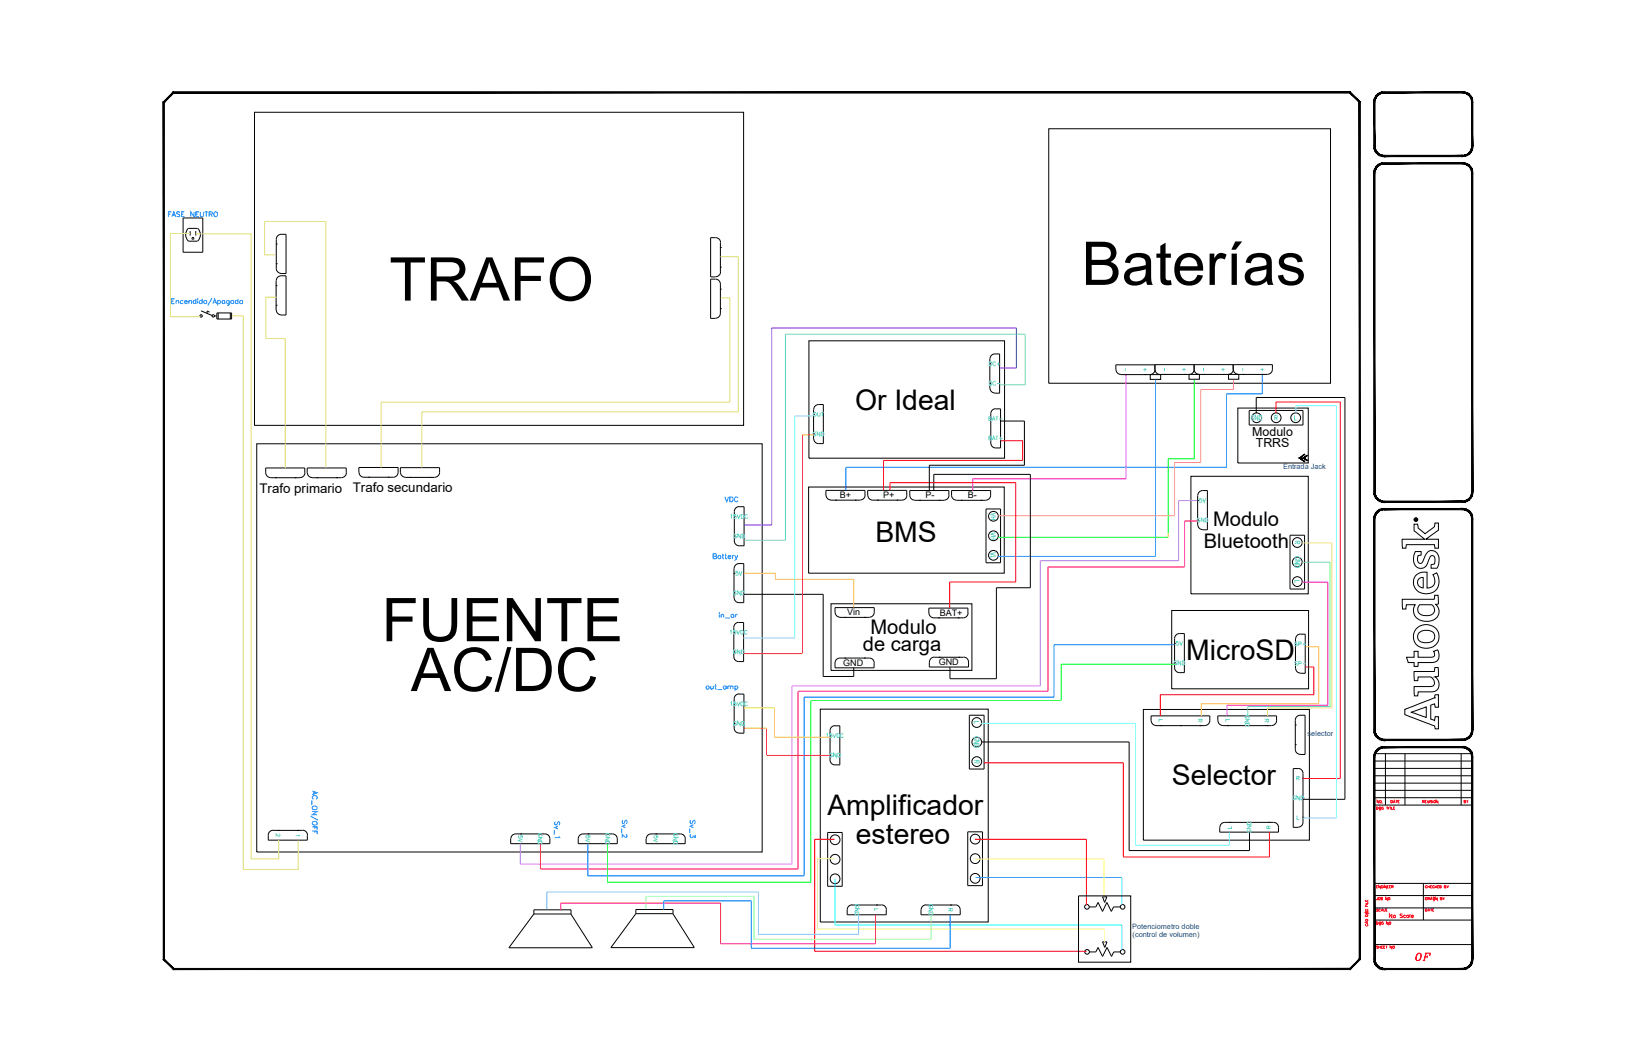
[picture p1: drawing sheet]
<svg xmlns="http://www.w3.org/2000/svg" width="432mm" height="279mm" viewBox="0 0 432 279" stroke-linecap="round" stroke-linejoin="round" font-family="sans-serif">
<!-- layer: TITLE -->
<g fill="#000" stroke="#000" stroke-width=".26">
<path d="M363.2 38.7h.4l-.3 .5zM363.6 38.7l-.3 .5h.3zM363.3 39.2h.3l-.1 .6zM363.6 39.2l-.1 .6 .3-.1zM363.5 39.8l.3-.1 .1 .6zM363.8 39.7l.1 .6 .2-.1zM363.9 40.3l.2-.1 .2 .6zM364.1 40.2l.2 .6 .2-.2zM364.5 40.6l.3 .5-.5-.3zM364.5 40.6l.3 .5 .1-.2zM364.9 40.9l.5 .4-.6-.2zM364.9 40.9l.5 .4 .1-.3zM365.5 41l.5 .4-.6-.1zM365.5 41l.5 .4v-.3z"/>
<path d="M363.2 27l.4 11.7v-11.7zM363.2 27l.4 11.7h-.4z"/>
<path d="M365.4 24.3h.6v.3zM365.4 24.3l.1 .3h.5zM364.8 24.6l.6-.3 .1 .3zM364.8 24.6l.1 .2 .6-.2zM364.3 24.8l.5-.2 .1 .2zM364.3 24.8l.2 .3 .4-.3zM364.3 24.8l.2 .3-.6 .2zM363.9 25.3l.2 .2 .4-.4zM363.9 25.3l.2 .2-.6 .3zM363.5 25.8l.3 .2 .3-.5zM363.5 25.8l.3 .2-.5 .4zM363.3 26.4l.3 .1 .2-.5zM363.3 26.4l.3 .1-.4 .5zM363.6 26.5l-.4 .5h.4z"/>
<path d="M366 24.6h20.7v-.3zM366 24.3h20.7l-20.7 .3z"/>
<path d="M389.4 26.4l.1 .6h-.4zM389.1 26.5v.5l.3-.6zM389.2 25.8l.2 .6-.3 .1zM388.9 26l.2 .5 .1-.7zM388.9 25.3l.3 .5-.3 .2zM388.6 25.5l.3 .5v-.7zM388.4 24.8l.5 .5-.3 .2zM388.4 24.8l-.2 .3 .4 .4zM387.9 24.6l.5 .2-.2 .3zM387.9 24.6l-.1 .2 .4 .3zM387.3 24.3l.6 .3-.1 .2zM387.3 24.3v.3l.5 .2zM386.7 24.3h.6v.3zM386.7 24.3v.3h.6z"/>
<path d="M389.1 27l.4 11.7v-11.7zM389.1 27l.4 11.7h-.4z"/>
<path d="M363.2 45.8l.4 84.2v-84.2zM363.2 45.8l.4 84.2h-.4z"/>
<path d="M365.4 43.1l.6-.1v.3zM365.4 43.1l.1 .3 .5-.1zM364.8 43.3l.6-.2 .1 .3zM364.8 43.3l.1 .3 .6-.2zM364.3 43.6l.5-.3 .1 .3zM364.3 43.6l.2 .3 .4-.3zM364.3 43.6l.2 .3-.6 .2zM363.9 44.1l.2 .1 .4-.3zM363.9 44.1l.2 .1-.6 .4zM363.5 44.6l.3 .1 .3-.5zM363.5 44.6l.3 .1-.5 .5zM363.3 45.2h.3l.2-.5zM363.3 45.2h.3l-.4 .6zM363.6 45.2l-.4 .6h.4z"/>
<path d="M386.7 41.1l.6 .2-.6 .1zM386.7 41.1l.6 .2v-.3zM387.3 41l.6 .1-.6 .2zM387.3 41l.6 .1-.1-.2zM387.8 40.9l.6-.1-.5 .3zM387.8 40.9l.6-.1-.2-.2zM388.2 40.6l.7-.3-.5 .5zM388.2 40.6l.7-.3-.3-.1zM388.6 40.2l.6-.4-.3 .5zM388.9 39.7l-.3 .5 .6-.4zM388.9 39.7l.5-.5-.2 .6zM389.1 39.2l-.2 .5 .5-.5zM389.5 38.7l-.1 .5h-.3zM389.1 38.7v.5l.4-.5z"/>
<path d="M366 43.3h20.7v-.3zM366 43h20.7l-20.7 .3z"/>
<path d="M366 41.4h20.7v-.3zM366 41.1h20.7l-20.7 .3z"/>
<path d="M389.4 45.2l.1 .6h-.4zM389.1 45.2v.6l.3-.6zM389.2 44.6l.2 .6h-.3zM388.9 44.7l.2 .5 .1-.6zM388.9 44.1l.3 .5-.3 .1zM388.6 44.2l.3 .5v-.6zM388.4 43.6l.5 .5-.3 .1zM388.4 43.6l-.2 .3 .4 .3zM387.9 43.3l.5 .3-.2 .3zM387.9 43.3l-.1 .3 .4 .3zM387.3 43.1l.6 .2-.1 .3zM387.3 43.1v.3l.5 .2zM386.7 43l.6 .1v.3zM386.7 43v.3l.6 .1z"/>
<path d="M389.1 45.8l.4 84.2v-84.2zM389.1 45.8l.4 84.2h-.4z"/>
<path d="M363.2 130h.4l-.3 .6zM363.6 130l-.3 .6h.3zM363.3 130.6h.3l-.1 .6zM363.6 130.6l-.1 .6 .3-.1zM363.5 131.2l.3-.1 .1 .6zM363.8 131.1l.1 .6 .2-.1zM363.9 131.7l.2-.1 .2 .6zM364.1 131.6l.2 .6 .2-.2zM364.5 132l.3 .5-.5-.3zM364.5 132l.3 .5 .1-.3zM364.9 132.2l.5 .5-.6-.2zM364.9 132.2l.5 .5 .1-.3zM365.5 132.4l.5 .4-.6-.1zM365.5 132.4l.5 .4v-.3z"/>
<path d="M363.2 137.2l.4 55.8v-55.8zM363.2 137.2l.4 55.8h-.4z"/>
<path d="M365.4 134.5l.6-.1v.3zM365.4 134.5l.1 .3 .5-.1zM364.8 134.7l.6-.2 .1 .3zM364.8 134.7l.1 .3 .6-.2zM364.3 135l.5-.3 .1 .3zM364.3 135l.2 .3 .4-.3zM363.9 135.4l.4-.4 .2 .3zM363.9 135.4l.2 .2 .4-.3zM363.9 135.4l.2 .2-.6 .4zM363.5 136l.3 .1 .3-.5zM363.5 136l.3 .1-.5 .4zM363.3 136.5l.3 .1 .2-.5zM363.3 136.5l.3 .1-.4 .6zM363.6 136.6l-.4 .6h.4z"/>
<path d="M366 134.4v.3l20.7-.3zM366 134.7l20.7-.3v.3z"/>
<path d="M366 132.5v.3l20.7-.3zM366 132.8l20.7-.3v.3z"/>
<path d="M386.7 132.5l.6 .2-.6 .1zM386.7 132.5l.6 .2v-.3zM387.3 132.4l.6 .1-.6 .2zM387.3 132.4l.6 .1-.1-.3zM387.8 132.2h.6l-.5 .3zM387.8 132.2h.6l-.2-.2zM388.2 132l.7-.3-.5 .5zM388.2 132l.7-.3-.3-.1zM388.6 131.6l.6-.4-.3 .5zM388.9 131.1l-.3 .5 .6-.4zM388.9 131.1l.5-.5-.2 .6zM389.1 130.6l-.2 .5 .5-.5zM389.5 130l-.1 .6h-.3zM389.1 130v.6l.4-.6z"/>
<path d="M389.4 136.5l.1 .7h-.4zM389.1 136.6v.6l.3-.7zM389.2 136l.2 .5-.3 .1zM388.9 136.1l.2 .5 .1-.6zM388.9 135.4l.3 .6-.3 .1zM388.6 135.6l.3 .5v-.7zM388.4 135l.5 .4-.3 .2zM388.4 135l-.2 .3 .4 .3zM387.9 134.7l.5 .3-.2 .3zM387.9 134.7l-.1 .3 .4 .3zM387.3 134.5l.6 .2-.1 .3zM387.3 134.5v.3l.5 .2zM386.7 134.4l.6 .1v.3zM386.7 134.4v.3l.6 .1z"/>
<path d="M389.1 137.2l.4 55.8v-55.8zM389.1 137.2l.4 55.8h-.4z"/>
<path d="M363.2 193h.4l-.3 .6zM363.6 193l-.3 .6 .3-.1zM363.3 193.6l.3-.1-.1 .7zM363.6 193.5l-.1 .7 .3-.2zM363.5 194.2l.3-.2 .1 .7zM363.8 194l.1 .7 .2-.2zM363.9 194.7l.2-.2 .2 .6zM364.1 194.5l.2 .6 .2-.2zM364.5 194.9l.3 .6-.5-.4zM364.5 194.9l.3 .6 .1-.3zM364.9 195.2l.5 .5-.6-.2zM364.9 195.2l.5 .5 .1-.4zM365.5 195.3l.5 .4h-.6zM365.5 195.3l.5 .4v-.3z"/>
<path d="M365.4 197.4h.6v.3zM365.4 197.4l.1 .3h.5zM364.8 197.6l.6-.2 .1 .3zM364.8 197.6l.1 .3 .6-.2zM364.3 198l.5-.4 .1 .3zM364.3 198l.2 .2 .4-.3zM363.9 198.4l.4-.4 .2 .2zM363.9 198.4l.2 .2 .4-.4zM363.9 198.4l.2 .2-.6 .3zM363.5 198.9l.3 .2 .3-.5zM363.5 198.9l.3 .2-.5 .4zM363.3 199.5l.3 .1 .2-.5zM363.3 199.5l.3 .1-.4 .5zM363.6 199.6l-.4 .5h.4z"/>
<path d="M366 197.4v.3l20.7-.3zM366 197.7l20.7-.3v.3z"/>
<path d="M366 195.4v.3l20.7-.3zM366 195.7l20.7-.3v.3z"/>
<path d="M386.7 195.4l.6 .3h-.6zM386.7 195.4l.6 .3v-.4zM387.3 195.3l.6 .2-.6 .2zM387.3 195.3l.6 .2-.1-.3zM387.8 195.2l.6-.1-.5 .4zM387.8 195.2l.6-.1-.2-.2zM388.2 194.9l.7-.2-.5 .4zM388.2 194.9l.7-.2-.3-.2zM388.6 194.5l.6-.3-.3 .5zM388.9 194l-.3 .5 .6-.3zM388.9 194l.5-.4-.2 .6zM389.1 193.5l-.2 .5 .5-.4zM389.5 193l-.1 .6-.3-.1zM389.1 193v.5l.4-.5z"/>
<path d="M363.2 200.1l.4 53.4v-53.4zM363.2 200.1l.4 53.4h-.4z"/>
<path d="M389.4 199.5l.1 .6h-.4zM389.1 199.6v.5l.3-.6zM389.2 198.9l.2 .6-.3 .1zM388.9 199.1l.2 .5 .1-.7zM388.9 198.4l.3 .5-.3 .2zM388.6 198.6l.3 .5v-.7zM388.4 198l.5 .4-.3 .2zM388.4 198l-.2 .2 .4 .4zM387.9 197.6l.5 .4-.2 .2zM387.9 197.6l-.1 .3 .4 .3zM387.3 197.4l.6 .2-.1 .3zM387.3 197.4v.3l.5 .2zM386.7 197.4h.6v.3zM386.7 197.4v.3h.6z"/>
<path d="M389.1 200.1l.4 53.4v-53.4zM389.1 200.1l.4 53.4h-.4z"/>
<path d="M359.4 27.1v226.4l.3 .1zM359.4 27.1l.3-.2v226.7zM356.9 24.6l2.5 2.5 .3-.2zM357 24.3l2.7 2.6-2.8-2.3zM46 24.6h310.9l.1-.3zM45.8 24.3h311.2l-311 .3zM45.8 24.3l-2.3 2.8 2.5-2.5zM45.8 24.3l-2.3 2.8-.3-.2zM43.2 26.9l.3 226.6v-226.4zM43.2 26.9l.3 226.6-.3 .1zM43.2 253.6l2.8 2.4-2.5-2.5zM43.2 253.6l2.8 2.4-.2 .3zM46 256l-.2 .3 311.1-.3zM45.8 256.3l311.1-.3 .1 .3zM356.9 256l.1 .3 2.4-2.8zM359.4 253.5l.3 .1-2.7 2.7z"/>
<path d="M363.2 253.5h.4l-.3 .7zM363.6 253.5l-.3 .7 .3-.1zM363.3 254.2l.3-.1-.1 .7zM363.6 254.1l-.1 .7 .3-.2zM363.5 254.8l.3-.2 .1 .7zM363.8 254.6l.1 .7 .2-.2zM363.9 255.3l.2-.2 .2 .6zM364.1 255.1l.2 .6 .2-.3zM364.5 255.4l.3 .6-.5-.3zM364.5 255.4l.3 .6 .1-.3zM364.9 255.7l.5 .5-.6-.2zM364.9 255.7l.5 .5 .1-.3zM365.5 255.9l.5 .4-.6-.1zM365.5 255.9l.5 .4v-.3z"/>
<path d="M366 256v.3l20.7-.3zM366 256.3l20.7-.3v.3z"/>
<path d="M386.7 256l.6 .2-.6 .1zM386.7 256l.6 .2v-.3zM387.3 255.9l.6 .1-.6 .2zM387.3 255.9l.6 .1-.1-.3zM387.8 255.7h.6l-.5 .3zM387.8 255.7h.6l-.2-.3zM388.2 255.4l.7-.1-.5 .4zM388.2 255.4l.7-.1-.3-.2zM388.6 255.1l.6-.3-.3 .5zM388.9 254.6l-.3 .5 .6-.3zM388.9 254.6l.5-.4-.2 .6zM389.1 254.1l-.2 .5 .5-.4zM389.5 253.5l-.1 .7-.3-.1zM389.1 253.5v.6l.4-.6z"/>
</g>
<g fill="none" stroke="#000" stroke-width=".26">
<path d="M359.6 27v14.4M363.4 199.2h25.9M366.3 199.2v13.6M371.5 199.2v13.6M386.4 199.2v13.6M363.4 212.8h25.9M363.4 201.2h25.9M363.4 203.1h25.9M363.4 205.1h25.9M363.4 207h25.9M363.4 208.9h25.9M363.4 210.9h25.9"/>
<path d="M359.6 233.6v19.9M363.4 233.5h25.9M363.4 236.7h25.9M363.4 240h25.9M376.4 233.5v9.7M363.4 243.2h25.9M363.4 249.7h25.9"/>
</g>
<g fill="none" stroke="#f00" stroke-width=".26">
<path d="M364 213.3l.3 .1a.37 .37 0 0 1 0 .4 .37 .37 0 0 1-.3 .2zM364.6 211.6v.6l-.5-.6v.6M364.6 213.3l.2 .7 .1-.7 .2 .7 .1-.7M365.5 212.2h.1M365.8 213.4h-.4a.33 .33 0 0 0 0 .4 .33 .33 0 0 0 .3 .2l.1-.2-.1-.1M366.6 213.3h.4M366.8 213.3v.7M367.1 213.3v.7M367.4 213.3h.4M367.6 213.3v.7M367.8 211.6l.4 .1-.2 .5h-.2zM367.9 213.3v.7h.4"/>
<path d="M368.4 212.2l.3-.6 .2 .6M368.5 213.6h.2M368.5 212h.3M368.9 213.3h-.4v.7h.4M369.1 211.6h.5M369.3 211.6v.6M369.6 211.9h.3M370.1 211.6h-.5v.6h.5M376.2 211.9l.3-.1v-.2h-.3v.6M376.4 211.9l.2 .3M376.8 211.9h.2M377.2 211.6h-.4v.6h.4"/>
<path d="M377.4 211.6l.2 .6 .3-.6M378 211.6v.6M378.7 211.7h-.5l.5 .3-.2 .2-.3-.1M378.9 211.6v.6M380.2 211.6v.6l-.4-.6v.6M361 239.2v.4h.7M361 237.9v.4h.7v-.4M361 239.1h.7M361.3 238v.3M361.3 239.4v.2M361.7 238.4v.4h-.7M364 234.4h.2"/>
<path d="M364.3 237.2l-.1 .6-.2-.1M364.3 234.1h-.3v.6h.3M365 234.1v.6l-.4-.6v.6M365.2 237.5h.3v-.2l-.3-.1v.7l.3-.1-.1-.3M365.7 234.2a.27 .27 0 0 0-.4 0 .27 .27 0 0 0 0 .4 .27 .27 0 0 0 .4-.1h-.2M365.9 234.1v.6M366.6 234.1v.6l-.5-.6v.6M366.8 237.2v.7l-.4-.7v.7M366.8 234.4h.3M367.2 234.1h-.4v.6h.4M367.4 234.4h.2M367.8 234.1h-.4v.6h.4"/>
<path d="M367.9 234.4l.5-.2-.5-.1v.6M368.2 234.4l.2 .3M376.9 237.2l.4 .2-.2 .5h-.2zM377.3 234.2a.27 .27 0 0 0-.3 0 .27 .27 0 0 0 0 .4 .27 .27 0 0 0 .3 0M377.6 237.5h.3v-.2l-.3-.1v.7M377.6 234.1v.6M377.6 234.4h.4M377.8 237.5l.2 .4M378 234.1v.6M378.2 237.9l.2-.7 .3 .7M378.2 234.4h.3M378.3 237.7h.3"/>
<path d="M378.6 234.1h-.4v.6h.4M378.9 237.2l.1 .7 .2-.7 .1 .7 .2-.7M379.3 234.2a.25 .25 0 0 0-.4 0 .25 .25 0 0 0 0 .4 .25 .25 0 0 0 .4 0M379.5 234.1v.6M379.6 234.4l.3 .3M379.9 234.1l-.4 .4M380.1 237.2v.7l-.5-.7v.7M380.1 234.4h.3M380.5 234.1h-.4v.6h.4M380.7 234.1l.4 .1a.37 .37 0 0 1 0 .4 .37 .37 0 0 1-.4 .1zM380.9 237.5h.4v-.2l-.4-.1v.7l.4-.1-.1-.3M381.5 237.2l.2 .3 .3-.3"/>
<path d="M381.7 237.5v.4M381.9 234.4h.4v-.3h-.4v.6h.4l-.1-.3M382.6 234.1l.2 .3 .3-.3M382.8 234.4v.3M361 241l.7 .1-.7 .2 .7 .1-.7 .2M361.1 243.1a.33 .33 0 0 1 .3-.1 .33 .33 0 0 1 .3 .2v.3h-.7zM361.1 241.9l.5-.1 .1 .4h-.7zM361.2 244.3a.24 .24 0 0 0-.2 .3 .24 .24 0 0 0 .3 .2l.4-.2-.1-.3M361.2 240.4a.24 .24 0 0 0-.2 .2 .24 .24 0 0 0 .3 .2l.4-.1v-.2l-.2-.1v.1M361.5 243.7v.3M361.7 243.6l-.7 .3 .7 .2M364 243.7a.36 .36 0 0 1 .4 .2 .36 .36 0 0 1-.2 .4h-.2z"/>
<path d="M364.4 240.3h-.4l.3 .3v.3l-.3-.1M364.4 250.1h-.4l.4 .5h-.4M364.6 250.1v.6M364.6 250.4h.4M364.6 243.7l.2 .6 .1-.6 .2 .6 .1-.6M365 240.4a.27 .27 0 0 0-.4 0 .27 .27 0 0 0 0 .4 .27 .27 0 0 0 .4-.1M365 250.1v.6M365.2 240.9l.3-.7 .2 .7M365.2 250.4h.3M365.3 240.7h.3M365.7 250.1h-.5v.6h.5M365.8 243.8a.24 .24 0 0 0-.2-.1 .24 .24 0 0 0-.2 .2v.2a.23 .23 0 0 0 .2 .3 .23 .23 0 0 0 .2-.3h-.1"/>
<path d="M365.8 250.4h.3M365.9 240.2v.7h.4M366.3 250.1h-.5v.6h.5M366.4 240.5h.3M366.4 250.1h.4M366.6 250.1v.6M366.8 240.2h-.4v.7h.4M367 243.7v.6l-.4-.6v.6M368 250.1v.6l-.4-.6v.6M368 241.6v1l-.6-1v1M370.8 241.7h-.6l.1 .3 .5 .2-.1 .3-.5-.1M371.7 242.1a.32 .32 0 0 0-.5-.1 .32 .32 0 0 0 0 .5 .32 .32 0 0 0 .5-.1"/>
<path d="M372.5 242.1a.3 .3 0 0 0-.5-.1 .3 .3 0 0 0 0 .5 .3 .3 0 0 0 .5-.1M372.5 241.9v.7M372.8 241.6v1M373.2 242.2h.5a.3 .3 0 0 0-.4-.2 .3 .3 0 0 0-.1 .4 .3 .3 0 0 0 .4 .1l.1-.1M376.9 240.2l.4 .1-.1 .6h-.3zM377.6 240.9l.2-.7 .2 .7M377.6 240.7h.3M378.2 240.2h.5M378.4 240.2v.7M378.8 240.5h.2M379.2 240.2h-.4v.7h.4"/>
<circle cx="365" cy="211.9" r=".28"/>
<circle cx="379.4" cy="211.9" r=".29"/>
<circle cx="364.7" cy="237.5" r=".28"/>
<circle cx="367.3" cy="237.5" r=".29"/>
<circle cx="367.5" cy="244" r=".31"/>
<circle cx="368.5" cy="250.3" r=".29"/>
<circle cx="368.7" cy="242.2" r=".32"/>
</g>
<!-- layer: 0 -->
<g fill="none" stroke="#000" stroke-width=".26">
<path d="M67.3 29.7h129.3v82.7h-129.3zM277.3 34h74.5v67.3h-74.5zM213.9 90.1h51.7v31h-51.7zM304.2 99h2.7v1.3h-2.7zM314.4 99h2.7v1.2h-2.7zM324.9 99h2.7v1.2h-2.7zM67.9 117.3h133.6v107.9h-133.6zM264.5 111.3h6.4v11.7h-25.2v6.7M327.3 107.9h18.6v14.5h-18.6zM332.2 109.2v-4.1h23.4v106.2h-11.1M213.8 128.7h51.7v22.8h-51.7zM246.9 129.7v-4.3h25.5v30h-8.9v24h-12.3v-3"/>
<path d="M314.9 125.9h31v31.1h-31zM373.9 138.6a.74 .74 0 0 1 .9 0 .74 .74 0 0 1 .2 .9l1.8 1.6 1.4-1.1a1.63 1.63 0 0 0 1.3-1.7h.9v1.9l-3.4 2.3h3.4v2.4h-1l-.1-.9h-7.4l-.1 .9h-1v-2.4h5.9l-2-1.6a1.13 1.13 0 0 1-.8-1.6zM196.7 157.1h21v21.7h8v-2.4M219.7 159.6h37.3v17.6h-37.3zM370.8 158.4h8.5l.1-1h.9l.1 2.2-.8 .2a2.52 2.52 0 0 1 .8 2.8 2.52 2.52 0 0 1-2.4 1.6 3.3 3.3 0 0 1-4.3-2.8l.1-.6 .5-.9h-2.4l-.1 1.1h-.9zM374.3 145.8h1.5v.9l-.8 .2a1.87 1.87 0 0 0 .1 1.9l.6 .1 .4-.2 .8-2a1.88 1.88 0 0 1 2.3-1.1 1.88 1.88 0 0 1 1.3 2.1v.6a2.73 2.73 0 0 1-.6 1.9h-1.5v-.9a.96 .96 0 0 0 1.1-1.3 .8 .8 0 0 0-.6-1.1 .8 .8 0 0 0-1 .8l-.1 .3a2.13 2.13 0 0 1-3 2 3.5 3.5 0 0 1-.5-4.2zM374.3 152.2a3.2 3.2 0 0 1 3-.9v4.1a1.89 1.89 0 0 0 1.9-.8 1.89 1.89 0 0 0 0-2.1l-.3-.6 .9-.5a3.5 3.5 0 0 1-.3 4.8 3.5 3.5 0 0 1-4.8-.1 2.9 2.9 0 0 1-.4-3.9zM375.2 153l1.1-.4v2.8a1.44 1.44 0 0 1-1.4-.8 1.44 1.44 0 0 1 .3-1.6zM375.3 159.9h2.6a1.4 1.4 0 0 1 1.5 1.2 1.4 1.4 0 0 1-1.3 1.5l-1.1 .1a1.73 1.73 0 0 1-1.9-.8 1.73 1.73 0 0 1 .2-2zM309.8 161.4h36.2v20.7h-36.2zM371.9 173.7h2v-1.5h1.1v1.5h3.1a.93 .93 0 0 0 1.2-.3 .93 .93 0 0 0-.2-1.2l1-.4a1.99 1.99 0 0 1 .3 2.2 1.99 1.99 0 0 1-1.9 1.1h-3.5v1h-1.1v-1h-1.6zM373.9 177.5h5.4l.1-1.1h.9l.1 2.4-.9 .1a2.18 2.18 0 0 1 .9 2.8 2.18 2.18 0 0 1-2.7 1.2h-2.7l-.1 1h-.9l-.1-2.4h3.9a1.19 1.19 0 0 0 1.5-.6 1.19 1.19 0 0 0-.5-1.5l-.4-.5h-3.4l-.1 1h-.9z"/>
<path d="M374.4 166.3a3.4 3.4 0 0 1 4.4-.9 3.4 3.4 0 0 1 1.4 4.3 3.6 3.6 0 0 1-6.3-.3 3.3 3.3 0 0 1 .5-3.1zM375.2 167.3a3 3 0 0 1 4 .2 1.74 1.74 0 0 1-.3 1.9 1.74 1.74 0 0 1-1.8 .5 1.7 1.7 0 0 1-1.8-.5 1.7 1.7 0 0 1-.3-1.8zM216.9 187.5h44.4v56.2h-44.4zM259.6 196.1h39v28.7h31.8v-4.8M302.3 187.5h43.9v34.6h-43.9zM371.5 187.5l7.8-3a.75 .75 0 0 1 .2-.8 .75 .75 0 0 1 .8-.1l.1 3.3h-.9l-.2-.8-1 .3v3.7l1 .4 .2-1.1h.9v3.3h-.9l-.2-.8-7.8-3zM373.2 188.3l3.9-1.4v2.8zM379.3 184.4h.1M285.2 236.8h13.8v17.5h-13.8zM141.2 241.6l-6.6 8.9h22M141.2 241.6h9.7l5.7 8.9M141.2 241.6v-1.1h9.8v1.1"/>
<path d="M168.1 241.5h9.8l5.7 9h-22.1zM168.1 241.5v-1.1h9.9v1.2"/>
</g>
<!-- layer: LAYER_1 -->
<g fill="none" stroke="#000" stroke-width=".26">
<path d="M374.2 137.2h.4l-.2 .2 .2 .1h-.5zM374.3 137.2v.2h-.1z"/>
<circle cx="374.4" cy="137.4" r=".4"/>
<circle cx="374.4" cy="137.4" r=".49"/>
</g>
<!-- layer: SYMS -->
<g fill="none" stroke="#000" stroke-width=".26">
<path d="M48.4 57.6h5.2v9.1h-5.2zM50.3 61.1v1.2M50.8 62.8h.5l-.1 .4h-.4zM51.8 61.1v1.2M52.2 60.4l-2.4-.1a2.35 2.35 0 0 0 0 3.4l2.4 .1M52.3 60.3a2.35 2.35 0 0 1 0 3.4M73 74.2v7.8M73.1 63.2v7.8a1.29 1.29 0 0 0 1.2 1.3M74.3 61.9h1.3v10.4h-1.3M74.3 72.9h1.3v10.4h-1.3M74.3 61.9a1.29 1.29 0 0 0-1.2 1.3M74.3 72.9a1.29 1.29 0 0 0-1.2 1.3"/>
<path d="M189.2 62.8h-1.3v10.4h1.3M189.2 62.8a1.29 1.29 0 0 1 1.3 1.3v7.8a1.21 1.21 0 0 1-1.3 1.3M53.2 82.2l2.9 1.2M55.4 82.5l-.6-.3v.6M56.7 83.5h.6M57.3 82.7h3.9v1.6h-3.9zM57.7 82.7v1.6M60.9 82.7v1.6M73.1 81.9a1.29 1.29 0 0 0 1.2 1.3M189.2 84.1a1.29 1.29 0 0 0 1.3-1.3v-7.7a1.29 1.29 0 0 0-1.3-1.3h-1.3v10.4h1.3M261.7 94.9v7.7M264.3 93.6v10.3"/>
<path d="M295.1 97.7a1.29 1.29 0 0 0 1.3 1.3M296.4 99h7.7M305.4 96.4h-10.4v1.3M305.4 96.4h31.1M305.4 97.7a1.29 1.29 0 0 0 1.3 1.3M315.8 97.6a1.29 1.29 0 0 0 1.2 1.3l7.8 .1M315.8 96.4v1.3a1.29 1.29 0 0 1-1.3 1.3h-7.8M326.1 97.6a1.29 1.29 0 0 0 1.3 1.3l7.7 .1M215.1 108.2v7.8M217.7 106.9v10.4M263.3 108.1h1.3v10.3h-1.3M263.3 108a1.29 1.29 0 0 0-1.3 1.3v7.8a1.29 1.29 0 0 0 1.3 1.3"/>
<path d="M330.3 108.5h14.2v3.9h-14.2M80.6 124.9a1.29 1.29 0 0 1-1.3 1.3l-7.8 .1a1.39 1.39 0 0 1-1.2-1.4v-1.2h10.3v1.3M91.6 124.9a1.29 1.29 0 0 1-1.3 1.3l-7.8 .1a1.39 1.39 0 0 1-1.2-1.4l-.1-1.2h10.4v1.3M96.2 126.2a1.36 1.36 0 0 1-1.3-1.3v-1.3h10.4v1.3a1.29 1.29 0 0 1-1.3 1.3h-7.8M105.9 124.9v-1.3h10.3v1.3a1.29 1.29 0 0 1-1.3 1.3M105.9 124.9a1.29 1.29 0 0 0 1.3 1.3M107.2 126.2h7.7M195.5 133.9a1.29 1.29 0 0 0-1.3 1.3v7.8M196.8 133.9v10.4M219.7 132.2h7.7M219.7 132.2a1.36 1.36 0 0 1-1.3-1.3v-1.3h10.3l.1 1.3a1.29 1.29 0 0 1-1.3 1.3M229.4 130.9v-1.3h10.4v1.3"/>
<path d="M229.5 130.9a1.29 1.29 0 0 0 1.2 1.3h7.8a1.29 1.29 0 0 0 1.3-1.3M240.6 130.9a1.29 1.29 0 0 0 1.3 1.3M240.6 130.9v-1.2h10.3v1.2M241.8 132.2h7.8M250.9 130.9a1.29 1.29 0 0 1-1.3 1.3M251.6 130.9a1.29 1.29 0 0 0 1.3 1.3M251.6 130.9v-1.2h10.3v1.2M252.9 132.2h7.7M260.7 134.5v14.3M261.9 130.9a1.29 1.29 0 0 1-1.2 1.3M264.6 134.5v14.3M316.7 131v7.7"/>
<path d="M319.3 129.7v10.3M344.7 121.1h.6M194.1 150.3v7.7M196.7 149v10.3M341.1 141.5v14.2M345 141.5v14.2M194 173.6v-7.8a1.29 1.29 0 0 1 1.3-1.3h1.3v10.4M220.8 161.9v-1.3h10.4v1.3a1.29 1.29 0 0 1-1.3 1.3M220.8 161.9a1.29 1.29 0 0 0 1.3 1.3M222.1 173.9h7.8a1.29 1.29 0 0 1 1.3 1.3M222.1 173.9a1.29 1.29 0 0 0-1.3 1.3v1.3h10.3v-1.2M222.1 163.2h7.8"/>
<path d="M245.6 162.1v-1.4h10.3l.1 1.3a1.29 1.29 0 0 1-1.3 1.3M245.6 162a1.29 1.29 0 0 0 1.3 1.3M246.9 163.3h7.8M254.8 173.7h-7.7a1.29 1.29 0 0 0-1.3 1.3M254.8 173.7a1.29 1.29 0 0 1 1.3 1.3v1.3h-10.4v-1.3M310.6 168.8v7.7M313.2 167.5v10.3M342.5 168.9v7.8M345.1 167.6v10.4M194.1 184.7a1.29 1.29 0 0 1 1.3-1.3l1.3 .1v10.3M194.1 184.7v7.8M220.8 191.9h1.3v10.3"/>
<path d="M220.8 191.8a1.29 1.29 0 0 0-1.3 1.3v7.8M256.3 189.1v14.2M260.2 189.1v14.2M304.4 189.2h15.5v1.3M305.7 191.8h12.9M319.9 190.5a1.29 1.29 0 0 1-1.3 1.3M322 189.2h15.6v1.3M323.3 191.8h12.9M337.6 190.5a1.29 1.29 0 0 1-1.3 1.3M343.8 189.1h1.3v10.3h-1.3M343.8 189.1a1.29 1.29 0 0 0-1.3 1.3v7.7a1.29 1.29 0 0 0 1.3 1.3M72.2 219.5h7.8a1.29 1.29 0 0 1 1.3 1.2"/>
<path d="M255.9 219.9h3.9v14.2h-3.9zM322.5 220h15.6M323.8 217.4h12.9M342 203.2l1.2-.1a1.29 1.29 0 0 1 1.3 1.3v13a1.29 1.29 0 0 1-1.3 1.3h-1.2zM81.3 220.8v1.3h-10.4M135 223h10.4M136.3 220.4h7.8M152.9 223h10.3M154.2 220.4h7.7M170.8 223h10.4M172.2 220.4h7.7M218.8 220h3.9v14.3h-3.9z"/>
<path d="M225.3 239.2h7.8M244.8 239.2h7.8M252.6 239.2a1.29 1.29 0 0 1 1.3 1.3v1.3h-10.4M288 239.7h1.8l.6-1.2 1.1 2.4 1.2-2.4 1.2 2.4 .6-1.2h1.7M291.5 237.1h1.2l-.6 1.4zM224 241.8h10.3M288 251.6h1.8l.6-1.2 1.1 2.4 1.2-2.4 1.2 2.4 .6-1.2h1.7M291.5 249h1.2l-.6 1.4z"/>
<circle cx="53.2" cy="83.5" r=".32"/>
<circle cx="56.4" cy="83.5" r=".32"/>
<circle cx="337.4" cy="110.4" r="1.29"/>
<circle cx="342.6" cy="110.4" r="1.29"/>
<circle cx="220.8" cy="227.1" r="1.29"/>
<circle cx="220.8" cy="232.3" r="1.29"/>
<circle cx="220.8" cy="222" r="1.29"/>
<circle cx="257.9" cy="221.8" r="1.29"/>
<circle cx="257.9" cy="232.2" r="1.29"/>
<circle cx="257.9" cy="227" r="1.29"/>
<circle cx="287.4" cy="239.7" r=".61"/>
<circle cx="296.8" cy="239.7" r=".61"/>
<circle cx="287.5" cy="251.6" r=".61"/>
<circle cx="296.8" cy="251.6" r=".61"/>
</g>
<!-- layer: TAGS -->
<g fill="none" stroke="#007fff" stroke-width=".26">
<path d="M44.5 56.6h.5M45.3 56h-.8v1.3M45.5 57.3l.5-1.3 .4 1.3M45.6 56.9h.7M47.5 56.2l-.3-.2-.5 .2v.2l.8 .5-.3 .4-.5-.2M48 56.6h.5M48.8 56h-.8v1.3h.8M51.3 56v1.3l-.9-1.3v1.3M51.8 56.6h.5M52.6 56h-.8v1.3h.8M52.9 56v.9l.4 .4 .5-.4v-.9M54.1 56h.9"/>
<path d="M54.6 56v1.3M55.3 56.6h.7l.1-.5-.8-.1v1.3M55.7 56.6l.5 .7M45.4 79.6h.5M46.2 79h-.8v1.3h.8M46.6 79.7l.1-.2h.4l.1 .8M46.6 79.4v.9M48.4 79.6a.42 .42 0 0 0-.6-.1 .42 .42 0 0 0 0 .7 .42 .42 0 0 0 .6-.1M48.8 79.8h.7l-.1-.3a.43 .43 0 0 0-.6 .1 .43 .43 0 0 0 .1 .6 .43 .43 0 0 0 .6-.1M49.9 79.7l.2-.2h.5v.8M49.9 79.4v.9M51.8 79.6a.42 .42 0 0 0-.6-.1 .42 .42 0 0 0 0 .7 .42 .42 0 0 0 .6-.1"/>
<path d="M51.8 79v1.3M52.2 79h.1M52.3 79.5v.8M53.5 79.6a.42 .42 0 0 0-.7-.1 .42 .42 0 0 0 0 .7 .42 .42 0 0 0 .7-.1M53.5 79v1.3M56.1 78.7l-1.1 2M56.5 79.8h.6M57.6 79.6a.42 .42 0 0 1 .6-.1 .42 .42 0 0 1 0 .7 .42 .42 0 0 1-.6-.1M57.6 79.4v1.3M59.4 79.6a.41 .41 0 0 0-.6-.1 .41 .41 0 0 0 0 .6 .41 .41 0 0 0 .6 0M59.4 79.4v.9M60.6 79.4l-.1 1.2h-.4"/>
<path d="M60.6 79.6a.42 .42 0 0 0-.6-.1 .42 .42 0 0 0 0 .7 .42 .42 0 0 0 .6-.1M61.8 79.6a.41 .41 0 0 0-.6-.1 .41 .41 0 0 0 0 .6 .41 .41 0 0 0 .6 0M61.8 79.4v.9M62.9 79.6a.42 .42 0 0 0-.6-.1 .42 .42 0 0 0 0 .7 .42 .42 0 0 0 .6-.1M62.9 79v1.3M56.3 80.3l.5-1.3 .5 1.3M188.6 147l.7-.1 .2-.3-.2-.2h-.7v1.3l.8-.1 .1-.4-.4-.2M190.6 147a.42 .42 0 0 0-.7-.1 .42 .42 0 0 0 0 .7 .42 .42 0 0 0 .7-.1M190.6 146.8v.9M191 146.8h.4M191.1 146.4v1l.3 .3M191.7 146.8h.4"/>
<path d="M191.8 146.4v1l.4 .3M192.5 147.2l.7-.1a.4 .4 0 0 0-.6-.1 .4 .4 0 0 0 0 .6 .4 .4 0 0 0 .6-.1M193.7 146.8v.9M194.1 146.8l-.4 .4M194.3 146.8l.4 .9 .4-.9M194.7 147.7l-.4 .4M190.1 162h.1M190.2 162.4v.8M190.7 162.6l.2-.2h.4l.1 .8M190.7 162.4v.8M191.8 163.4h1.2M194.5 162.4v.8"/>
<path d="M195 162.4h-.3l-.2 .4M187.9 181.3l.1 .8 .3 .1 .3-.3M188.6 181.3v.9M189 181.3h.4M189.2 180.9v1.2l.3 .1M189.7 182.3h1.3M192 181.5a.43 .43 0 0 0-.6-.1 .43 .43 0 0 0 0 .7 .43 .43 0 0 0 .6-.1M192 181.3v.9M192.5 181.6l.2-.2h.4l.1 .8M192.5 181.3v.9M193.2 181.6l.3-.3 .3 .1v.8M194.3 181.5a.43 .43 0 0 1 .7-.1 .43 .43 0 0 1 0 .7 .43 .43 0 0 1-.7-.1"/>
<path d="M194.3 181.3v1.3M82.2 215.7l1.9 1.1M82.5 211.5v1.3M82.6 209.1l1.2 .5-1.2 .5M82.6 214.5h1.2l-1.2 .8h1.2M82.6 218.6h1.2v.8M82.6 219.7h1.2v.8M82.9 211.2a.48 .48 0 0 1-.3-.5 .48 .48 0 0 1 .4-.4h.4a.48 .48 0 0 1 .5 .4 .48 .48 0 0 1-.3 .5M83 209.3v.6M83.3 218.6v.4M83.3 219.7v.4M182.4 219v1.2"/>
<path d="M182.7 216.8l-.2 .4 .2 .5 .3-.1 .5-.8 .3 .4-.2 .5M183.3 218l-.8 .4 .8 .4M182.7 220.6a.43 .43 0 0 0-.3 .5 .43 .43 0 0 0 .5 .3 .43 .43 0 0 0 .4-.4l.5 .4v-.7"/>
<circle cx="57" cy="56.6" r=".6"/>
<circle cx="54.3" cy="79.8" r=".43"/>
<circle cx="63.8" cy="79.8" r=".43"/>
<circle cx="193.7" cy="162.8" r=".43"/>
<circle cx="187.1" cy="181.7" r=".43"/>
<circle cx="83.3" cy="217.6" r=".58"/>
<circle cx="83.3" cy="213.6" r=".58"/>
</g>
<!-- layer: SYMS -->
<g fill="#000" stroke="#000" stroke-width=".26">
<path d="M343.6 121.1l1.4 .9zM343.6 121.1l1.4 .9zM343.6 121.1l1.3-1zM343.8 121.1l1.2-1z"/>
<path d="M344.8 121.1l.9-.6-.1-.1zM344.5 121.1l1.1-.7-.8 .7zM344.5 121.1l1.2 .6zM344.5 121.1l1.2 .6-.1 .1z"/>
</g>
<!-- layer: MISC -->
<path d="M313.2 99h.1M237.2 132.2h.1M248.3 132.2h.1M194 167.1h.1M248.2 163.3h.1M194.1 186.1h.1M312.2 191.8h.1" fill="none" stroke="#000" stroke-width=".26"/>
<!-- layer: TERMS -->
<g fill="none" stroke="#6eddc1" stroke-width=".26">
<path d="M312.6 97.7h.9M313.1 97.2v.9M263.3 110.2h.6M263.3 115.3h.6M264.2 110.7h.9M264.2 115.9h.9M264.6 115.4v.9M337.1 110.4l.6-.1v-.4l-.6-.1v1.3M337.4 110.4l.4 .7M342.3 109.8v1.3h.6M196 136h.3a.54 .54 0 0 1 .4 .5 .54 .54 0 0 1-.4 .5h-.3zM197.7 136.2a.38 .38 0 0 0-.4-.2 .38 .38 0 0 0-.3 .4v.3a.37 .37 0 0 0 .3 .3 .37 .37 0 0 0 .4-.2"/>
<path d="M193.1 166.8l.2-.2v1M194.5 166.6h-.5v.4a.36 .36 0 0 1 .5 0 .36 .36 0 0 1-.1 .6 .36 .36 0 0 1-.5-.2M194.8 166.6l.4 1 .4-1M195.9 166.6h.3a.54 .54 0 0 1 .4 .5 .54 .54 0 0 1-.4 .5h-.3zM197.6 166.9a.37 .37 0 0 0-.5-.3 .37 .37 0 0 0-.3 .4v.3a.37 .37 0 0 0 .3 .3 .37 .37 0 0 0 .5-.2M193.2 185.7l.2-.2v1.1M194.6 185.5h-.5l-.1 .5a.36 .36 0 0 1 .6-.1 .36 .36 0 0 1-.1 .6 .36 .36 0 0 1-.5-.1M194.9 185.5l.4 1.1 .4-1.1M195.9 185.5h.4a.54 .54 0 0 1 .3 .6 .54 .54 0 0 1-.3 .5h-.4zM197.6 185.8a.38 .38 0 0 0-.4-.3 .38 .38 0 0 0-.3 .4v.3a.37 .37 0 0 0 .3 .4 .37 .37 0 0 0 .4-.3M221.3 193.9h.3a.54 .54 0 0 1 .4 .5 .54 .54 0 0 1-.4 .5h-.3zM223 194.1a.38 .38 0 0 0-.4-.2 .38 .38 0 0 0-.3 .4v.3a.37 .37 0 0 0 .3 .3 .37 .37 0 0 0 .4-.2"/>
<path d="M330 219.4a.37 .37 0 0 0-.2 .4 .37 .37 0 0 0 .4 .3h.2a.36 .36 0 0 0 .4-.4 .36 .36 0 0 0-.4-.3v.2M342.5 210.7a.37 .37 0 0 0-.4-.3 .37 .37 0 0 0-.3 .4v.2a.36 .36 0 0 0 .4 .4 .36 .36 0 0 0 .3-.4h-.2"/>
</g>
<!-- layer: 0 -->
<path d="M50.3 61.7h-5.2v22h7.9M51.7 61.8h14.7v165.2h7.3v-5M72.8 67.4h-2.8v-8.9h16.2v65.3M73.2 78.6h-2.9v10.9h5.1v34.3M190.4 67.9h4.8v41h-83.7v14.7M190.6 78.7h2.4v27.6h-92.2v17.3M61.3 83.5h3v146.3M78.9 222.1v7.7h-14.6" fill="none" stroke="#dddd6e" stroke-width=".26"/>
<path d="M333.8 99.1v5h-9.5v19.4h-100.6v6.1" fill="none" stroke="#003fff" stroke-width=".26"/>
<path d="M297.7 99.1v27.5h-40.5v3.1M344.4 153.9h6.7v32.5h-26.7v2.8" fill="none" stroke="#f0f" stroke-width=".26"/>
<path d="M305.5 100.4v46.7h-41.7" fill="none" stroke="#00bfff" stroke-width=".26"/>
<path d="M315.8 100.4v20.9h-6.9v19.8M264 142h44.9M310.5 175.6h-29.9v9.6h-66.2v48h-53.8v-10.1" fill="none" stroke="#0f0" stroke-width=".26"/>
<path d="M308.9 141.1v.9M196.7 187.1h8.1v7.8h14.7" fill="none" stroke="#ff0" stroke-width=".26"/>
<path d="M326.2 100.5v2.5h-8.7v19.3h-6.9v14h-46.6" fill="none" stroke="#ff9f7f" stroke-width=".26"/>
<path d="M196.7 151.6h8.3v1.6h20.7v7.4M345.2 170.9h3.5v15.1h-31v3.3" fill="none" stroke="#ffbf00" stroke-width=".26"/>
<path d="M264.6 116.5h5.8v5.2h-36.8v7.9M337.4 109.2v-2.9h17v99.5h-9.9M235.3 129.7v-2.1h33.3v26.2h-17.5v7M260.1 201.6h36.9v24.9h38.6v-6.5" fill="none" stroke="#f00" stroke-width=".26"/>
<path d="M264.4 97.3h4.4v-10.6h-64.8v52.1h-7.2" fill="none" stroke="#7f00ff" stroke-width=".26"/>
<path d="M264.3 101.7h6.8v-13.4h-63.4v54.5h-10.9M344.3 148.6h7.4v38.2h-21.8" fill="none" stroke="#6edd8a" stroke-width=".26"/>
<path d="M214.9 109.9h-4.8v58.8h-13.6M342.7 109.1v-1.9h10.7v109h-8.8M259.4 191.2h40.9v32.2h24.8v-3.4" fill="none" stroke="#7fffff" stroke-width=".26"/>
<path d="M215.2 114.9h-3v57.9h-15.5M196.7 192.5h6v7.2h16.8" fill="none" stroke="#ff7f00" stroke-width=".26"/>
<path d="M316.6 132.3h-5v15.9h-36.5v33.1h-65.7v47.1h-71.8v-5.4" fill="none" stroke="#bf7fff" stroke-width=".26"/>
<path d="M316.7 137.7h-3.4v12.2h-36.2v32.8h-66.1v47h-68.1v-6.6M148.3 240.6v-1.9h42.2v10.8h41v-7.7" fill="none" stroke="#ff007f" stroke-width=".26"/>
<path d="M310.5 170.4h-31.8v13.9h-66.1v47.2h-57.2v-8.5M175.5 240.5v-2.4h23.2v12.6h52.5v-8.9" fill="none" stroke="#007fff" stroke-width=".26"/>
<path d="M347.4 176.3v7.3h-40.6v5.7M220.7 221.9h-5.3v29.6h71.9M257.8 221.9h29.5v17.4" fill="none" stroke="#d00" stroke-width=".26"/>
<path d="M344.1 143.5h8.1v43.7h-17v2" fill="none" stroke="#ffdf7f" stroke-width=".26"/>
<path d="M220.8 227h-4.7v18.6h76v3.4M257.7 227.1h34.2v10" fill="none" stroke="#ffff7f" stroke-width=".26"/>
<path d="M220.8 232.3v12.2h75.8v6.6M257.9 231.9h38.7v7.3" fill="none" stroke="#0ff" stroke-width=".26"/>
<path d="M144.6 240.3v-4.5h56v11.2h26.5v-5.3" fill="none" stroke="#7fbfff" stroke-width=".26"/>
<path d="M170.8 240.3v-3.4h28.6v11.4h46.8v-6.5" fill="none" stroke="#9fff7f" stroke-width=".26"/>
<g font-size="16">
<text x="286" y="75.3">Baterías</text>
<text x="102.9" y="79.5">TRAFO</text>
<text x="100.9" y="169.5">FUENTE</text>
<text x="108.6" y="182.7">AC/DC</text>
</g>
<g font-size="7.5">
<text x="226.1" y="108.5">Or Ideal</text>
<text x="231.5" y="143.3">BMS</text>
<text x="313.7" y="174.4">MicroSD</text>
<text x="309.9" y="207.6">Selector</text>
<text x="218.8" y="215.6">Amplificador</text>
<text x="226.3" y="223.1">estereo</text>
</g>
<g font-size="5.3">
<text x="320.8" y="139.1">Modulo</text>
<text x="318.3" y="144.8">Bluetooth</text>
<text x="230.2" y="167.6">Modulo</text>
<text x="228.2" y="172.1">de carga</text>
</g>
<text font-size="4.9" fill="#f00" x="373.2" y="255.1">OF</text>
<g font-size="4.4" fill="#6eddc1">
<text x="264.2" y="138.6" transform="rotate(-90 264.2 138.6)">VH</text>
<text x="264.2" y="143.9" transform="rotate(-90 264.2 143.9)">VH</text>
<text x="264.2" y="148.9" transform="rotate(-90 264.2 148.9)">VL</text>
<text x="344.7" y="151.3" transform="rotate(-90 344.7 151.3)">GND</text>
</g>
<g font-size="4.4" fill="#007fff">
<text x="148.9" y="222.6" transform="rotate(-90 148.9 222.6)">Sv_1</text>
<text x="166.9" y="222.6" transform="rotate(-90 166.9 222.6)">Sv_2</text>
</g>
<g font-size="4" fill="#6eddc1">
<text x="260.3" y="98.1">DC+</text>
<text x="260.3" y="103">DC-</text>
<text x="213.8" y="111.1">OUT</text>
<text x="329.5" y="112.2">GND</text>
<text x="213.8" y="116.4">GND</text>
<text x="316.1" y="134.1">5V</text>
<text x="193" y="143.6">GND</text>
<text x="315.4" y="139.3">GND</text>
<text x="193.3" y="153.5">5V</text>
<text x="192.6" y="158.4">GND</text>
<text x="192.6" y="173.9">GND</text>
<text x="309.7" y="171.8">5V</text>
<text x="341.1" y="171.8">SP+</text>
<text x="309" y="177.1">GND</text>
<text x="192.6" y="193">GND</text>
<text x="218" y="201.4">GND</text>
<text x="259.6" y="199" transform="rotate(-90 259.6 199)">GND</text>
<text x="139" y="223.7" transform="rotate(-90 139 223.7)">5V</text>
<text x="144.3" y="224.4" transform="rotate(-90 144.3 224.4)">GND</text>
<text x="157" y="223.7" transform="rotate(-90 157 223.7)">5V</text>
<text x="161.9" y="224.4" transform="rotate(-90 161.9 224.4)">GND</text>
<text x="175" y="223.7" transform="rotate(-90 175 223.7)">5V</text>
<text x="179.9" y="224.4" transform="rotate(-90 179.9 224.4)">GND</text>
<text x="227.9" y="243.1" transform="rotate(-90 227.9 243.1)">GND</text>
<text x="247.6" y="243.1" transform="rotate(-90 247.6 243.1)">GND</text>
</g>
<g font-size="4">
<text x="300.9" y="99.5">+</text>
<text x="321.7" y="99.5">+</text>
<text x="332" y="99.5">+</text>
</g>
<text font-size="4" fill="#007fff" x="190.5" y="133.7">VDC</text>
<text font-size="4" fill="#d00" x="341.1" y="177.1">SP-</text>
<text font-size="4" fill="#6edd8a" x="331.3" y="193.3" transform="rotate(-90 331.3 193.3)">GND</text>
<g font-size="3.5">
<text x="68.6" y="130.3">Trafo primario</text>
<text x="93.3" y="130.1">Trafo secundario</text>
<text x="333.7" y="220.1">R</text>
</g>
<g font-size="3.5" fill="#6eddc1">
<text x="341.1" y="145">R</text>
<text x="341.1" y="155.2">L</text>
<text x="256.5" y="192.6">L</text>
<text x="256.5" y="202.8">R</text>
<text x="71.6" y="222.2">2</text>
<text x="230" y="242">L</text>
</g>
<text font-size="3.5" fill="#f00" x="385.9" y="213.4">BY</text>
<g font-size="3.3">
<text x="331.1" y="115.4">Modulo</text>
<text x="332" y="118.3">TRRS</text>
</g>
<g font-size="3.1">
<text x="305.2" y="191.9">L</text>
<text x="322.8" y="191.9">L</text>
<text x="323.5" y="220.1">L</text>
</g>
<g font-size="2.6">
<text x="72" y="65.6">.</text>
<text x="72" y="70.9">.</text>
<text x="189.1" y="66.7">.</text>
<text x="189.1" y="72">.</text>
<text x="71.6" y="76.9">.</text>
<text x="189.1" y="77.6">.</text>
<text x="71.6" y="81.8">.</text>
<text x="189.1" y="82.9">.</text>
<text x="71.6" y="127.4">.</text>
<text x="76.9" y="127.4">.</text>
<text x="82.5" y="127.4">.</text>
<text x="87.8" y="127.4">.</text>
<text x="96.3" y="127.4">.</text>
<text x="101.2" y="127.4">.</text>
<text x="107.2" y="127.4">.</text>
<text x="112.5" y="127.4">.</text>
<text x="219.8" y="133.3">.</text>
<text x="225.1" y="133.3">.</text>
<text x="230.7" y="133.3">.</text>
<text x="242" y="133.3">.</text>
<text x="252.9" y="133.3">.</text>
<text x="258.2" y="133.3">.</text>
<text x="222.2" y="164.4">.</text>
<text x="227.2" y="164.4">.</text>
<text x="252.2" y="164.4">.</text>
<text x="222.2" y="175.3">.</text>
<text x="227.2" y="175.3">.</text>
<text x="247.3" y="175">.</text>
<text x="252.2" y="175">.</text>
<text x="341.1" y="197.9">.</text>
<text x="341.1" y="193">.</text>
</g>
<g font-size="2.6" fill="#6eddc1">
<text x="260.3" y="97.4">.</text>
<text x="296.3" y="100.2">.</text>
<text x="306.6" y="100.2">.</text>
<text x="317.1" y="100.2">.</text>
<text x="322.4" y="100.2">.</text>
<text x="327.4" y="100.2">.</text>
<text x="332.7" y="100.2">.</text>
<text x="260.3" y="102.7">.</text>
<text x="213.8" y="110.8">.</text>
<text x="260.7" y="111.8">.</text>
<text x="213.8" y="116.1">.</text>
<text x="260.7" y="117.1">.</text>
<text x="193" y="137.6">.</text>
<text x="309.4" y="171.4">.</text>
<text x="309.4" y="176.4">.</text>
<text x="193" y="192.6">.</text>
<text x="218.4" y="195.8">.</text>
<text x="305.9" y="193">.</text>
<text x="316.1" y="193">.</text>
<text x="323.5" y="193">.</text>
<text x="328.4" y="193">.</text>
<text x="333.7" y="193">.</text>
<text x="218.4" y="200.7">.</text>
<text x="343.3" y="207.1">.</text>
<text x="343.3" y="212">.</text>
<text x="77.6" y="220.8">.</text>
<text x="136.5" y="221.5">.</text>
<text x="141.5" y="221.5">.</text>
<text x="154.2" y="221.5">.</text>
<text x="172.2" y="221.5">.</text>
<text x="177.4" y="221.5">.</text>
<text x="323.8" y="218.7">.</text>
<text x="329.1" y="218.7">.</text>
<text x="334.1" y="218.7">.</text>
<text x="343.3" y="217.3">.</text>
<text x="225.4" y="240.6">.</text>
<text x="244.8" y="240.6">.</text>
<text x="250.1" y="240.6">.</text>
</g>
<g font-size="2.4">
<text x="222.1" y="131.6">B+</text>
<text x="233.5" y="131.7">P+</text>
<text x="244.7" y="131.6">P-</text>
<text x="255.9" y="131.7">B-</text>
<text x="224" y="162.6">Vin</text>
<text x="248.5" y="162.9">BAT+</text>
<text x="223" y="176">GND</text>
<text x="248.2" y="175.9">GND</text>
</g>
<g font-size="1.9" fill="#105689">
<text x="339.3" y="124">Entrada Jack</text>
<text x="345.8" y="194.6">selector</text>
<text x="299.4" y="245.5">Potenciometro doble</text>
<text x="299.5" y="247.6">(control de volumen)</text>
</g>
</svg>
